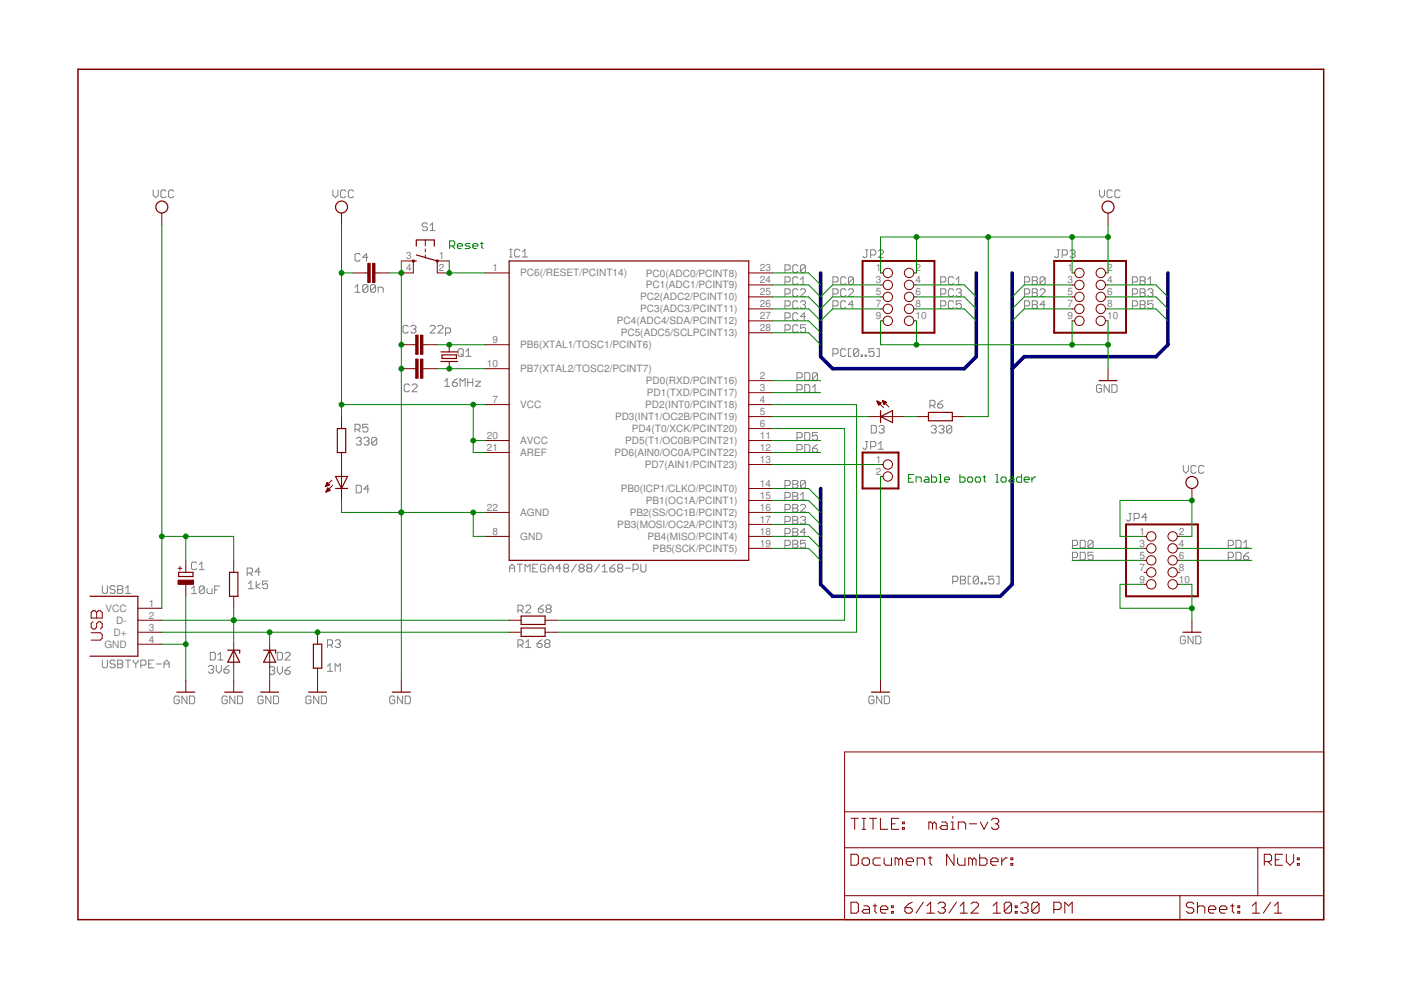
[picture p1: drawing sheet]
<svg xmlns="http://www.w3.org/2000/svg" width="297mm" height="210mm" viewBox="0 0 297 210" stroke-linecap="round" stroke-linejoin="round" font-family="sans-serif">
<g fill="none" stroke="#808080" stroke-width=".21">
<path d="M32.5 40.3v1.1l.5 .5 .6-.5v-1.1M35.2 40.6l-.3-.3h-.5l-.3 .3v1l.3 .3h.5l.3-.3M36.8 40.6l-.2-.3h-.6l-.2 .3v1l.2 .3h.6l.2-.3M70.6 40.3v1.1l.5 .5 .5-.5v-1.1M73.3 40.6l-.3-.3h-.5l-.3 .3v1l.3 .3h.5l.3-.3M74.9 40.6l-.2-.3h-.6l-.2 .3v1l.2 .3h.6l.2-.3M76.3 54l-.2-.3h-.6l-.2 .3v1.1l.2 .3h.6l.2-.3M78 54.6h-1.1l.8-.9v1.7M90.6 47.5l-.3-.2h-.5l-.3 .2v.3l.3 .3h.5l.3 .3v.2l-.3 .3h-.5l-.3-.3M91.2 48.9h1M91.2 47.8l.5-.5v1.6M108 54.5h.6"/>
<path d="M108 52.9h.6M108.3 52.9v1.6M110.2 53.1l-.3-.2h-.5l-.3 .2v1.1l.3 .3h.5l.3-.3M110.8 53.4l.5-.5v1.6M110.8 54.5h1M166.4 57.2h.9l.2-.2v-.6l-.2-.2h-.9v1.6M166.4 59.8h.9l.2-.3v-.5l-.2-.3h-.9v1.6M169.2 56.4l-.3-.2h-.5l-.3 .2v1.1l.3 .3h.5l.3-.3M169.2 59l-.3-.3h-.5l-.3 .3v1l.3 .3h.5l.3-.3M169.7 59.2l.6-.5v1.6M170.8 56.4l-.3-.2h-.5l-.3 .2v1.1M170.8 56.4v1.1l-.3 .3h-.5l-.3-.3"/>
<path d="M170.8 56.4l-1.1 1.1M176.6 59.8h.8l.3-.3v-.5l-.3-.3h-.8v1.6M179.3 59l-.3-.3h-.5l-.3 .3v1l.3 .3h.5l.3-.3M181 59l-.3-.3h-.6l-.2 .3v1M181 59v1l-.3 .3h-.6l-.2-.3M181 59l-1.1 1M183.5 53h.5M183.8 53v1.3l-.3 .3h-.3l-.3-.3M184.6 54.1h.8l.3-.3v-.5l-.3-.3h-.8v1.6M186.2 53.3l.3-.3h.5l.3 .3v.2l-1.1 1.1h1.1M199.5 59.8h.8l.2-.3v-.5l-.2-.3h-.8v1.6M202.2 59l-.3-.3h-.5l-.3 .3v1l.3 .3h.5l.3-.3"/>
<path d="M202.7 59.2l.6-.5v1.6M217.2 59.8h.8l.3-.3v-.5l-.3-.3h-.8v1.6M218.9 58.7h.8l.3 .3v.2l-.3 .3 .3 .3v.2l-.3 .3h-.8zM218.9 59.5h.8M221.6 59l-.3-.3h-.5l-.3 .3v1M221.6 59v1l-.3 .3h-.5l-.3-.3M221.6 59l-1.1 1M224.1 53h.6M224.4 53v1.3l-.3 .3h-.2l-.3-.3M225.2 54.1h.8l.3-.3v-.5l-.3-.3h-.8v1.6M226.9 53.3l.2-.3h.6l.2 .3v.2l-.2 .3M227.4 53.8h.3"/>
<path d="M227.7 53.8l.2 .3v.2l-.2 .3h-.6l-.2-.3M233.1 40.3v1.1l.5 .5 .6-.5v-1.1M235.8 40.6l-.2-.3h-.6l-.3 .3v1l.3 .3h.6l.2-.3M237.5 40.6l-.3-.3h-.6l-.2 .3v1l.2 .3h.6l.3-.3M240.1 59.8h.8l.3-.3v-.5l-.3-.3h-.8v1.6M241.7 58.7h.8l.3 .3v.2l-.3 .3 .3 .3v.2l-.3 .3h-.8zM241.7 59.5h.8M243.4 59.2l.5-.5v1.6M75.3 60.9l.5-.6v1.7M75.3 62h1M78 60.6v1.1l-.3 .3h-.5l-.3-.3M78 60.6l-.3-.3h-.5l-.3 .3v1.1"/>
<path d="M78 60.6l-1.1 1.1M79.6 60.6v1.1l-.2 .3h-.6l-.3-.3M79.6 60.6l-.2-.3h-.6l-.3 .3v1.1M79.6 60.6l-1.1 1.1M80.2 62v-1.1h.8l.3 .3v.8M86.6 69.3l-.3-.3h-.6l-.3 .3v1l.3 .3h.6l.3-.3M87.1 69.3l.3-.3h.5l.3 .3v.2l-.3 .3M87.6 69.8h.3M87.9 69.8l.3 .3v.2l-.3 .3h-.5l-.3-.3M91.2 69.3l.3-.3h.5l.3 .3v.2l-1.1 1.1h1.1M92.8 69.3l.3-.3h.5l.3 .3v.2l-1.1 1.1h1.1M94.5 70.6h.8l.2-.3v-.5l-.2-.3h-.8v1.7"/>
<path d="M97.4 73.9h.6l.2 .3v1.1l-.2 .3h-.6l-.3-.3v-1.1zM97.7 75l.5 .6M98.8 75.6h1.1M98.8 74.5l.5-.6v1.7M166.4 64.9h.9l.2-.3v-.5l-.2-.3h-.9v1.6M166.4 62.3h.9l.2-.2v-.6l-.2-.3h-.9v1.7M166.4 67.4h.9l.2-.3v-.5l-.2-.3h-.9v1.6M166.4 69.9h.9l.2-.2v-.6l-.2-.2h-.9v1.6M169.2 69.1l-.3-.2h-.5l-.3 .2v1.1l.3 .3h.5l.3-.3M169.2 64.1l-.3-.3h-.5l-.3 .3v1l.3 .3h.5l.3-.3M169.2 61.5l-.3-.3h-.5l-.3 .3v1.1l.3 .3h.5l.3-.3M169.2 66.6l-.3-.3h-.5l-.3 .3v1.1l.3 .2h.5l.3-.2"/>
<path d="M169.7 61.5l.3-.3h.5l.3 .3v.3l-1.1 1.1h1.1M169.7 64.1l.3-.3h.5l.3 .3v.2l-.3 .3M169.7 60.3h1.1M170.3 64.6h.2M170.5 64.6l.3 .3v.2l-.3 .3h-.5l-.3-.3M170.6 79h.8l.3 .3v1.1l-.3 .2h-.8zM170.8 68.9h-1.1v.8l.6-.3h.2l.3 .3v.5l-.3 .3h-.5l-.3-.3M170.8 67.1h-1.1l.8-.8v1.6M173.3 79.3l-.2-.3h-.6l-.2 .3v1.1M173.3 79.3v1.1l-.2 .2h-.6l-.2-.2M173.3 79.3l-1 1.1M176.6 75h.8l.3-.3v-.5l-.3-.3h-.8v1.7"/>
<path d="M176.6 62.3h.8l.3-.2v-.6l-.3-.3h-.8v1.7M176.6 64.9h.8l.3-.3v-.5l-.3-.3h-.8v1.6M179.3 74.2l-.3-.3h-.5l-.3 .3v1.1l.3 .3h.5l.3-.3M179.3 61.5l-.3-.3h-.5l-.3 .3v1.1l.3 .3h.5l.3-.3M179.3 64.1l-.3-.3h-.5l-.3 .3v1l.3 .3h.5l.3-.3M179.9 61.5l.2-.3h.6l.3 .3v.3l-1.1 1.1h1.1M180.4 73.9h-.5v1.7h.5M181 64.6h-1.1l.8-.8v1.6M182.1 74.2l-.3-.3h-.6l-.2 .3v1.1M182.1 74.2v1.1l-.3 .3h-.6l-.2-.3M182.1 74.2l-1.1 1.1M182.6 75.3h.3v.3h-.3z"/>
<path d="M183.4 75.3h.3v.3h-.3zM185.3 73.9h-1.1v.8l.6-.2h.3l.2 .2v.6l-.2 .3h-.6l-.3-.3M185.9 73.9h.5v1.7h-.5M199.5 62.3h.8l.2-.2v-.6l-.2-.3h-.8v1.7M199.5 64.9h.8l.2-.3v-.5l-.2-.3h-.8v1.6M202.2 61.5l-.3-.3h-.5l-.3 .3v1.1l.3 .3h.5l.3-.3M202.2 64.1l-.3-.3h-.5l-.3 .3v1l.3 .3h.5l.3-.3M202.7 60.3h1.1M202.7 61.5l.3-.3h.5l.3 .3v.3l-.3 .3M203.3 62.1h.2M203.5 62.1l.3 .2v.3l-.3 .3h-.5l-.3-.3M203.8 63.8h-1.1v.8l.6-.3h.2l.3 .3v.5l-.3 .3h-.5l-.3-.3"/>
<path d="M217.2 62.3h.8l.3-.2v-.6l-.3-.3h-.8v1.7M217.2 64.9h.8l.3-.3v-.5l-.3-.3h-.8v1.6M218.9 61.2h.8l.3 .3v.3l-.3 .3 .3 .2v.3l-.3 .3h-.8zM218.9 63.8h.8l.3 .3v.2l-.3 .3 .3 .3v.2l-.3 .3h-.8zM218.9 64.6h.8M218.9 62.1h.8M220.5 61.5l.3-.3h.5l.3 .3v.3l-1.1 1.1h1.1M221.6 64.6h-1.1l.8-.8v1.6M240.1 62.3h.8l.3-.2v-.6l-.3-.3h-.8v1.7M240.1 64.9h.8l.3-.3v-.5l-.3-.3h-.8v1.6M241.7 61.2h.8l.3 .3v.3l-.3 .3 .3 .2v.3l-.3 .3h-.8zM241.7 63.8h.8l.3 .3v.2l-.3 .3 .3 .3v.2l-.3 .3h-.8z"/>
<path d="M241.7 64.6h.8M241.7 62.1h.8M243.4 60.3h1.1M243.4 61.5l.2-.3h.6l.3 .3v.3l-.3 .3M243.9 62.1h.3M244.2 62.1l.3 .2v.3l-.3 .3h-.6l-.2-.3M244.5 63.8h-1.1v.8l.5-.3h.3l.3 .3v.5l-.3 .3h-.6l-.2-.3M75.3 91h.8l.2-.2v-.6l-.2-.2h-.8v1.6M75.5 93l.3-.3h.5l.3 .3v.3l-.3 .2M75.8 91l.5 .6M76.1 93.5h.2M76.3 93.5l.3 .3v.3l-.3 .3h-.5l-.3-.3"/>
<path d="M77.2 93l.2-.3h.6l.3 .3v.3l-.3 .2M77.7 93.5h.3M78 93.5l.3 .3v.3l-.3 .3h-.6l-.2-.3M78 90h-1.1v.8l.5-.3h.3l.3 .3v.5l-.3 .3h-.5l-.3-.3M79.9 93l-.3-.3h-.5l-.3 .3v1.1M79.9 93v1.1l-.3 .3h-.5l-.3-.3M79.9 93l-1.1 1.1M86.8 81.7l-.3-.3h-.5l-.3 .3v1.1l.3 .3h.5l.3-.3M87.4 81.7l.2-.3h.6l.2 .3v.3l-1 1.1h1M94.3 80.8l.5-.5v1.6M94.3 81.9h1M95.9 81.1h.8l.3 .3v.2l-.3 .3h-.5l-.3-.3z"/>
<path d="M97 80.3l-.6 .3-.5 .5M97.5 81.9v-1.6l.6 .5 .5-.5v1.6M99.2 81.1h1M99.2 80.3v1.6M100.2 80.3v1.6M100.8 80.8h1.1l-1.1 1.1h1.1M169 82.6h.8l.3-.2v-.6l-.3-.2h-.8v1.6M169 92.8h.8l.3-.3v-.5l-.3-.3h-.8v1.6M169 95.3h.8l.3-.2v-.6l-.3-.2h-.8v1.6M169 80.1h.8l.3-.3v-.5l-.3-.3h-.8v1.6M170.6 81.6h.8l.3 .2v1.1l-.3 .3h-.8zM170.6 94.3h.8l.3 .2v1.1l-.3 .3h-.8z"/>
<path d="M170.6 91.7h.8l.3 .3v1.1l-.3 .2h-.8zM172.3 83.2h1M172.3 95.1h.8l.2 .2v.3l-.2 .3h-.6l-.2-.3zM172.3 82.1l.5-.5v1.6M173.3 91.7h-1v.8l.5-.3h.3l.2 .3v.6l-.2 .2h-.6l-.2-.2M173.3 94.3l-1 .8M183.5 93.6h.5M183.8 93.6v1.4l-.3 .2h-.3l-.3-.2M184.6 94.7h.8l.3-.3v-.5l-.3-.3h-.8v1.6M184.7 90.2h.8l.3 .3v1l-.3 .3h-.8zM186.2 95.2h1.1M186.2 94.1l.6-.5v1.6"/>
<path d="M186.4 90.5l.2-.3h.6l.3 .3v.2l-.3 .3M186.9 91h.3M187.2 91l.3 .3v.2l-.3 .3h-.6l-.2-.3M197.2 86h.8l.2-.3v-.5l-.2-.3h-.8v1.6M197.4 90.5l.3-.3h.5l.3 .3v.2l-.3 .3M197.7 86l.5 .5M198 91h.2M198.2 91l.3 .3v.2l-.3 .3h-.5l-.3-.3M198.8 85.7h.8l.3 .3v.2l-.3 .3h-.5l-.3-.3zM199.1 90.5l.2-.3h.6l.3 .3v.2l-.3 .3M199.6 91h.3M199.9 91l.3 .3v.2l-.3 .3h-.6l-.2-.3"/>
<path d="M199.9 84.9l-1.1 .8M201.8 90.5l-.3-.3h-.5l-.3 .3v1M201.8 90.5v1l-.3 .3h-.5l-.3-.3M201.8 90.5l-1.1 1M233.6 81.8l-.3-.2h-.6l-.2 .2v1.1l.2 .3h.6l.3-.3v-.5h-.6M235.2 81.6v1.6l-1.1-1.6v1.6M235.7 81.6h.9l.2 .2v1.1l-.2 .3h-.9zM250.9 98.7v1.1l.5 .5 .6-.5v-1.1M253.6 99l-.3-.3h-.5l-.3 .3v1.1l.3 .2h.5l.3-.2M255.2 99l-.2-.3h-.6l-.3 .3v1.1l.3 .2h.6l.2-.2M41.7 119.4l-.3-.2h-.5l-.3 .2v1.1l.3 .3h.5l.3-.3M42.2 119.7l.6-.5v1.6"/>
<path d="M75.5 102.9h.8l.3 .2v1.1l-.3 .3h-.8zM78.3 103.7h-1.1l.8-.8v1.6M109.7 119.6h1M110.2 119.6v1.7M114 119.6h-1.1v1.7h1.1M115.7 119.9l-.3-.3h-.5l-.3 .3v1.1l.3 .3h.5l.3-.3v-.5h-.6M122.2 119.6l-1.1 1.7M127.1 119.6l-1.1 1.7M130.4 119.6l-1.1 .9M135.9 119.6v1.4l.2 .3h.6l.2-.3v-1.4M166.4 108h.9l.2-.2v-.6l-.2-.2h-.9v1.6M166.4 103h.9l.2-.3v-.6l-.2-.2h-.9v1.6"/>
<path d="M166.4 105.5h.9l.2-.3v-.5l-.2-.3h-.9v1.6M166.4 110.6h.9l.2-.3v-.6l-.2-.2h-.9v1.6M166.4 113.1h.9l.2-.3v-.5l-.2-.3h-.9v1.6M166.4 115.7h.9l.2-.3v-.6l-.2-.2h-.9v1.6M168.1 101.9h.8l.3 .2v.3l-.3 .3 .3 .3v.2l-.3 .3h-.8zM168.1 104.4h.8l.3 .3v.2l-.3 .3 .3 .3v.3l-.3 .2h-.8zM168.1 107h.8l.3 .2v.3l-.3 .3 .3 .2v.3l-.3 .3h-.8zM168.1 109.5h.8l.3 .2v.3l-.3 .3 .3 .3v.2l-.3 .3h-.8zM168.1 112h.8l.3 .3v.3l-.3 .2 .3 .3v.3l-.3 .2h-.8zM168.1 114.6h.8l.3 .2v.3l-.3 .3 .3 .3v.2l-.3 .3h-.8zM168.1 102.7h.8M168.1 105.2h.8"/>
<path d="M168.1 107.8h.8M168.1 110.3h.8M168.1 112.8h.8M168.1 115.4h.8M169.7 107.2l.3-.2h.5l.3 .2v.3l-1.1 1.1h1.1M169.7 109.7l.3-.2h.5l.3 .2v.3l-.3 .3M169.7 104.9l.6-.5v1.6M169.7 106h1.1M170.3 110.3h.2M170.5 110.3l.3 .3v.2l-.3 .3h-.5l-.3-.3M170.8 102.1l-.3-.2h-.5l-.3 .2v1.1M170.8 114.6h-1.1v.8l.6-.3h.2l.3 .3v.5l-.3 .3h-.5l-.3-.3"/>
<path d="M170.8 102.1v1.1l-.3 .3h-.5l-.3-.3M170.8 112.8h-1.1l.8-.8v1.6M170.8 102.1l-1.1 1.1M227.4 115.7h.8l.3-.3v-.6l-.3-.2h-.8v1.6M227.4 118.2h.8l.3-.3v-.5l-.3-.3h-.8v1.6M229 114.6h.8l.3 .2v1.1l-.3 .3h-.8zM229 117.1h.8l.3 .3v1.1l-.3 .2h-.8zM231.8 117.1h-1.1v.8l.5-.3h.3l.3 .3v.6l-.3 .2h-.6l-.2-.2M231.8 114.8l-.3-.2h-.6l-.2 .2v1.1M231.8 114.8v1.1l-.3 .3h-.6l-.2-.3M231.8 114.8l-1.1 1.1M239.4 108.9h.5"/>
<path d="M239.6 108.9v1.3l-.2 .3h-.3l-.3-.3M240.5 109.9h.8l.2-.2v-.6l-.2-.2h-.8v1.6M243.2 109.7h-1.1l.8-.8v1.6M260.4 115.7h.8l.3-.3v-.6l-.3-.2h-.8v1.6M260.4 118.2h.8l.3-.3v-.5l-.3-.3h-.8v1.6M262 114.6h.8l.3 .2v1.1l-.3 .3h-.8zM262 117.1h.8l.3 .3v1.1l-.3 .2h-.8zM263.7 116.2h1.1M263.7 115.1l.5-.5v1.6M263.7 117.9h.8l.3 .3v.3l-.3 .2h-.6l-.2-.2zM264.8 117.1l-1.1 .8M21.7 124.2v1.3l.2 .3h.6l.3-.3v-1.3"/>
<path d="M21.7 140v1.3l.2 .3h.6l.3-.3v-1.3M24.4 124.5l-.3-.3h-.5l-.3 .3v.2l.3 .3h.5l.3 .3v.2l-.3 .3h-.5l-.3-.3M25 124.2h.8l.2 .3v.2l-.2 .3 .2 .3v.2l-.2 .3h-.8zM25 140h.8l.2 .2v.3l-.2 .3 .2 .2v.3l-.2 .3h-.8zM25 125h.8M26.6 125.8h1.1M26.6 140h1.1M26.6 124.7l.5-.5v1.6M27.1 140v1.6M28.2 140v.2l.6 .6M29.3 140v.2l-.5 .6M32.6 140h-1.1v1.6h1.1"/>
<path d="M40.6 124.8l.5-.6v1.7M40.6 125.9h1.1M42.2 120.8h1.1M43.3 124.5v1.1l-.2 .3h-.6l-.3-.3M43.3 124.5l-.2-.3h-.6l-.3 .3v1.1M43.3 124.5l-1.1 1.1M43.9 124.8v.8l.3 .3h.8v-1.1M44.6 138.3h.8l.3 .3v1.1l-.3 .2h-.8zM45.5 125.1h.6M46.2 139.9h1.1M46.2 138.9l.6-.6v1.6M46.6 124.2h-1.1v1.7"/>
<path d="M52.4 121.5h.8l.3-.3v-.5l-.3-.3h-.8v1.6M52.7 123.7l.5-.5v1.6M52.7 124.8h1.1M53 121.5l.5 .5M54.3 123.2v1.6M55.1 123.7l-.8 .6 .8 .5M55.1 121.2h-1l.8-.8v1.6M56.7 123.2h-1v.8l.5-.3h.3l.2 .3v.5l-.2 .3h-.6l-.2-.3M58.8 138.3h.8l.3 .3v1.1l-.3 .2h-.8zM60.4 138.6l.3-.3h.5l.3 .3v.3l-1.1 1h1.1M69.4 136.8h.9l.2-.3v-.6l-.2-.2h-.9v1.6M70 136.8l.5 .5"/>
<path d="M71.1 135.9l.2-.2h.6l.3 .2v.3l-.3 .3M71.6 136.5h.3M71.9 136.5l.3 .3v.2l-.3 .3h-.6l-.2-.3M108 121.3v-1.1l.6-.6 .5 .6v1.1M108 120.5h1.1M109.8 136.8h.8l.3-.3v-.6l-.3-.2h-.8v1.6M109.8 129.4h.8l.3-.3v-.5l-.3-.3h-.8v1.6M110.3 136.8l.6 .5M110.3 129.4l.6 .5M111.3 121.3v-1.7l.5 .6 .6-.6v1.7M111.4 137.3h1.1M111.4 128.6l.3-.3h.6l.2 .3v.2l-1.1 1.1h1.1"/>
<path d="M111.4 136.2l.6-.5v1.6M112.9 120.5h.6M113.9 136.5h.8l.3 .2v.3l-.3 .3h-.5l-.3-.3zM114.1 129.1h.8l.3 .3v.2l-.3 .3h-.5l-.3-.3zM115 135.6l-.6 .3-.5 .6M115.2 128.3l-.5 .2-.6 .6M115.8 136.5l-.3 .2v.3l.3 .3h.5l.3-.3v-.3l-.3-.2M115.8 136.5h.5M115.8 136.5l-.3-.3v-.3l.3-.3h.5l.3 .3v.3l-.3 .3M116 129.1l-.2 .3v.2l.2 .3h.6l.2-.3v-.2l-.2-.3M116 129.1h.6M116 129.1l-.2-.3v-.3l.2-.2h.6l.2 .2v.3l-.2 .3"/>
<path d="M116.2 120.5h1.1M116.2 121.3v-1.1l.6-.6 .5 .6v1.1M118.9 120.5h-1l.8-.9v1.7M119.8 120.5h.5M119.8 120.5l-.3-.3v-.3l.3-.3h.5l.3 .3v.3l-.3 .3M119.8 120.5l-.3 .2v.3l.3 .3h.5l.3-.3v-.3l-.3-.2M123 120.5l-.2 .2v.3l.2 .3h.6l.2-.3v-.3l-.2-.2M123 120.5h.6M123 120.5l-.2-.3v-.3l.2-.3h.6l.2 .3v.3l-.2 .3M124.7 120.5l-.3-.3v-.3l.3-.3h.5l.3 .3v.3l-.3 .3M124.7 120.5l-.3 .2v.3l.3 .3h.5l.3-.3v-.3l-.3-.2M124.7 120.5h.5"/>
<path d="M127.7 121.3h1.1M127.7 120.2l.5-.6v1.7M129.3 120.5h.8l.3 .2v.3l-.3 .3h-.5l-.3-.3zM131.2 120.5h.6M131.2 120.5l-.2-.3v-.3l.2-.3h.6l.2 .3v.3l-.2 .3M131.2 120.5l-.2 .2v.3l.2 .3h.6l.2-.3v-.3l-.2-.2M132.6 120.5h1.1M134.2 120.7h.8l.3-.2v-.6l-.3-.3h-.8v1.7M202 123.3h.8l.3-.3v-.6l-.3-.2h-.8v1.6M203.6 122.2h.8l.3 .2v.3l-.3 .3 .3 .3v.2l-.3 .3h-.8zM203.6 123h.8M205.8 122.2h-.5v1.6h.5"/>
<path d="M207.5 122.4l-.3-.2h-.6l-.2 .2v1.1M207.5 122.4v1.1l-.3 .3h-.6l-.2-.3M207.5 122.4l-1.1 1.1M208 123.5h.3v.3h-.3zM208.8 123.5h.3v.3h-.3zM210.7 122.2h-1.1v.8l.6-.3h.2l.3 .3v.5l-.3 .3h-.5l-.3-.3M211.3 122.2h.5v1.6h-.5M251.3 135.1l-.2-.2h-.6l-.2 .2v1.1l.2 .3h.6l.2-.3v-.5h-.5M253 134.9v1.6l-1.1-1.6v1.6M253.5 134.9h.8l.3 .2v1.1l-.3 .3h-.8zM24.4 140.2l-.3-.2h-.5l-.3 .2v.3l.3 .3h.5l.3 .2v.3l-.3 .3h-.5l-.3-.3M25 140.8h.8"/>
<path d="M28.8 140.8v.8M29.9 141h.8l.2-.2v-.6l-.2-.2h-.8v1.6M31.5 140.8h.5M33.1 140.8h1.1M34.8 140.8h1.1M34.8 141.6v-1.1l.5-.5 .6 .5v1.1M38 147.8l-.3-.2h-.5l-.3 .2v1.1l.3 .3h.5l.3-.3v-.5h-.5M39.6 147.6v1.6l-1-1.6v1.6M40.2 147.6h.8l.3 .2v1.1l-.3 .3h-.8zM44.2 141.4l.3-.3h.5l.3 .3v.2l-.3 .3M44.7 141.9h.3M45 141.9l.3 .3v.3l-.3 .2h-.5l-.3-.2"/>
<path d="M45.8 141.1v1.1l.6 .5 .5-.5v-1.1M47.5 141.9h.8l.3 .3v.3l-.3 .2h-.5l-.3-.2zM48.2 147.8l-.3-.2h-.6l-.2 .2v1.1l.2 .3h.6l.3-.3v-.5h-.6M48.6 141.1l-1.1 .8M49.8 147.6v1.6l-1.1-1.6v1.6M50.4 147.6h.8l.2 .2v1.1l-.2 .3h-.8zM55.8 147.8l-.3-.2h-.5l-.3 .2v1.1l.3 .3h.5l.3-.3v-.5h-.6M57.1 141.6l.3-.2h.6l.2 .2v.3l-.2 .3M57.4 147.6v1.6l-1.1-1.6v1.6M57.7 142.2h.3M58 147.6h.8l.3 .2v1.1l-.3 .3h-.8zM58 142.2l.2 .2v.3l-.2 .3h-.6l-.3-.3"/>
<path d="M58.8 141.4v1l.5 .6 .6-.6v-1M60.4 142.2h.8l.3 .2v.3l-.3 .3h-.5l-.3-.3zM61.5 141.4l-1.1 .8M65.9 147.8l-.2-.2h-.6l-.2 .2v1.1l.2 .3h.6l.2-.3v-.5h-.5M67.6 147.6v1.6l-1.1-1.6v1.6M68.1 147.6h.8l.3 .2v1.1l-.3 .3h-.8zM69.4 141.3l.6-.6v1.6M69.4 142.3h1.1M71.1 142.3v-1.6l.5 .6 .6-.6v1.6M83.7 147.8l-.3-.2h-.5l-.3 .2v1.1l.3 .3h.5l.3-.3v-.5h-.5M85.4 147.6v1.6l-1.1-1.6v1.6M85.9 147.6h.8l.3 .2v1.1l-.3 .3h-.8z"/>
<path d="M185.3 147.8l-.3-.2h-.5l-.3 .2v1.1l.3 .3h.5l.3-.3v-.5h-.5M186.9 147.6v1.6l-1-1.6v1.6M187.5 147.6h.8l.3 .2v1.1l-.3 .3h-.8z"/>
</g>
<g fill="none" stroke="#800000" stroke-width=".42">
<path d="M182.9 55.3h15.2v15.2h-15.2zM223.5 55.3h15.2v15.2h-15.2zM182.9 95.9h7.6v7.7h-7.6zM238.7 111.2h15.3v15.2h-15.3z"/>
<circle cx="87.6" cy="55.3" r=".13"/>
<circle cx="92.7" cy="55.3" r=".13"/>
</g>
<g fill="none" stroke="#800000" stroke-width=".21">
<path d="M34.3 45.2v2.5M72.4 45.2v2.5M75 57.9h3M79.5 57.9h3M85.1 55.3h2.5v2.6h-2.5M90.2 50.9v1.3M90.2 52.8v.6M90.2 54.1v.6M95.2 55.3h-2.5v2.6h2.5M102.9 57.9h5M158.7 57.9h5.1M186.7 57.9h.5"/>
<path d="M193.7 57.9h.6M227.3 57.9h.6M234.4 57.9h.5M234.9 45.2v2.5M85.1 78.2h3M85.1 73.1h3M89.7 78.2h3M89.7 73.1h3M95.2 73.1v1.5M95.2 76.6v1.6M102.9 78.2h5M102.9 73.1h5"/>
<path d="M158.7 60.4h5.1M158.7 62.9h5.1M158.7 65.5h5.1M158.7 68h5.1M158.7 70.5h5.1M186.7 60.4h.5M186.7 62.9h.5M186.7 65.5h.5M186.7 68h.5M193.7 60.4h.6M193.7 62.9h.6M193.7 65.5h.6"/>
<path d="M193.7 68h.6M227.3 60.4h.6M227.3 62.9h.6M227.3 65.5h.6M227.3 68h.6M234.4 60.4h.5M234.4 62.9h.5M234.4 65.5h.5M234.4 68h.5M234.9 78.2v2.5M72.4 88.3v2.6M72.4 95.9v10.2"/>
<path d="M102.9 85.8h5M102.9 95.9h5M102.9 93.4h5M158.7 88.3h5.1M158.7 85.8h5.1M158.7 95.9h5.1M158.7 93.4h5.1M158.7 98.5h5.1M158.7 90.9h5.1M158.7 83.2h5.1M158.7 80.7h5.1M184.1 88.3h7.7"/>
<path d="M185.9 85l1.4 1.4M185.9 85l.9 .4-.5 .5zM185.9 85.1h.2M186 85.2h.4M186.1 85.3h.6M186.1 85.5h.7M186.2 85.6h.4M186.2 85.7h.3M186.3 85.8h.1M186.7 98.5h.5M187.1 84.9l1.4 1.4M187.1 84.9l.9 .4-.5 .5z"/>
<path d="M187.1 85h.2M187.2 85.1h.3M187.2 85.2h.6M187.3 85.3h.6M187.3 85.5h.5M187.3 85.6h.3M187.4 85.7h.1M194.3 88.3h2.5M201.9 88.3h2.5M39.4 118.8v2.5M49.6 118.8v2.5M69 103.1h.2"/>
<path d="M69.1 103h.4M69.1 102.8h.7M69.1 104.3h.1M69.2 102.7h.6M69.2 104.2h.3M69.2 104.1h.6M69.2 102.6h.5M69.3 102.5h.2M69.3 103.9h.7M69.3 102.4h.1M69.3 103.8h.5M69.4 102.3l.5 .5-.9 .4z"/>
<path d="M69.4 103.7h.3M69.4 103.6h.2M69.5 103.4l.5 .5-.9 .4zM70.4 101.8l-1.4 1.4M70.5 102.9l-1.4 1.4M102.9 113.7h5M102.9 108.6h5M158.7 103.6h5.1M158.7 116.3h5.1M158.7 113.7h5.1M158.7 108.6h5.1M158.7 111.2h5.1"/>
<path d="M158.7 106.1h5.1M186.7 101h.5M242.5 116.3h.6M242.5 113.7h.6M242.5 118.8h.6M249.6 116.3h.6M249.6 113.7h.6M249.6 118.8h.6M252.7 103.6v2.5M19.3 134.2h2l.4 .3v.8l-.4 .4h-2M19.3 129.9l.4-.4h.4l.4 .4 .4-.4h.4l.4 .4v1.1h-2.4zM19.7 131.8l-.4 .4v.8l.4 .4h.4l.4-.4v-.8l.4-.4h.4l.4 .4v.8l-.4 .4"/>
<path d="M20.5 129.9v1.1M29.2 134h5.1M29.2 131.5h5.1M29.2 136.6h5.1M29.2 129h5.1M37.8 120.5h.8M38.2 120.1v.8M39.4 123.9v2.5M49.6 126.4v2.6M49.6 136.6v5.1M57.2 136.6v5.1M67.3 134v2.6"/>
<path d="M107.9 134h2.6M107.9 131.5h2.6M115.6 134h2.5M115.6 131.5h2.5M242.5 121.3h.6M242.5 123.9h.6M249.6 121.3h.6M249.6 123.9h.6M252.7 131.5v2.5M39.4 144.2v2.5M49.6 144.2v2.5M57.2 144.2v2.5"/>
<path d="M67.3 141.7v5M85.1 144.2v2.5M179.1 159.4h101.5v35.6h-101.5zM186.7 144.2v2.5M179.1 179.7h101.5M179.1 172.1h101.5M180.4 173.5h1.6M181.2 173.5v2.3M182.8 173.5h.8M182.8 175.8h.8M183.2 173.5v2.3M184.3 173.5h1.6"/>
<path d="M185.1 173.5v2.3M186.7 173.5v2.3h1.5M189 174.7h.8M190.6 173.5h-1.6v2.3h1.6M191.3 175.5h.4v.3h-.4zM191.3 174.3h.4v.4h-.4zM197.7 174.7l-.4-.4h-.4v1.5M197.7 174.7v1.1M197.7 174.7l.4-.4 .4 .4v1.1M199.7 174.3h.7l.4 .4v1.1h-1.1l-.4-.3 .4-.4h1.1M201.6 175.8h.8M201.6 174.3h.4v1.5"/>
<path d="M202 173.1v.4M203.2 175.8v-1.5h1.1l.4 .4v1.1M205.5 174.7h1.6M207.9 174.3l.7 1.5 .8-1.5M210.2 173.9l.4-.4h.8l.4 .4v.4l-.4 .4M211 174.7h.4M211.4 174.7l.4 .4v.4l-.4 .3h-.8l-.4-.3M266.7 179.7v10.2M179.1 189.9h101.5M180.4 181.1h1.2l.4 .4v1.6l-.4 .4h-1.2zM180.4 191.3h1.2l.4 .4v1.5l-.4 .4h-1.2zM182.8 182.3l.4-.4h.7l.4 .4v.8l-.4 .4h-.7l-.4-.4z"/>
<path d="M183.2 192.1h.7l.4 .3v1.2h-1.1l-.4-.4 .4-.4h1.1M185.1 192.1h.8M185.5 191.7v1.5l.4 .4M186.7 192.8h1.5v-.4l-.4-.3h-.8l-.3 .3v.8l.3 .4h.8M186.7 181.9h-1.2l-.4 .4v.8l.4 .4h1.2M187.5 181.9v1.2l.3 .4h1.2v-1.6M189 193.2h.4v.4h-.4zM189 192.1h.4v.3h-.4zM190.6 182.3l-.4-.4h-.4v1.6M190.6 182.3l.4-.4 .3 .4v1.2M190.6 182.3v1.2M191.9 192.4h1.1l.4 .4v.4l-.4 .4h-.7l-.4-.4z"/>
<path d="M192.1 182.7h1.6v-.4l-.4-.4h-.8l-.4 .4v.8l.4 .4h.8M193.4 191.3l-.8 .4-.7 .7M194.5 183.5v-1.6h1.1l.4 .4v1.2M195.7 191.3l-1.5 2.3M196.5 193.6h1.6M196.5 192.1l.8-.8v2.3M196.8 181.9h.8M197.2 181.5v1.6l.4 .4M198.9 191.7l.4-.4h.7l.4 .4v.4l-.4 .3M199.7 192.4h.3M200 192.4l.4 .4v.4l-.4 .4h-.7l-.4-.4M202.3 181.1v2.4l-1.6-2.4v2.4"/>
<path d="M202.8 191.3l-1.6 2.3M203 181.9v1.2l.4 .4h1.2v-1.6M203.6 193.6h1.5M203.6 192.1l.7-.8v2.3M205.9 191.7l.4-.4h.8l.4 .4v.4l-1.6 1.5h1.6M206.2 182.3l-.4-.4h-.4v1.6M206.2 182.3v1.2M206.2 182.3l.3-.4 .4 .4v1.2M207.7 181.1v2.4h1.2l.4-.4v-.8l-.4-.4h-1.2M210.1 182.7h1.5v-.4l-.4-.4h-.8l-.3 .4v.8l.3 .4h.8M210.6 193.6h1.5M210.6 192.1l.7-.8v2.3"/>
<path d="M212.4 181.9v1.6M213.6 181.9h-.4l-.8 .8M214.3 183.1h.4v.4h-.4zM214.3 181.9h.4v.4h-.4zM214.5 191.7v1.5l-.4 .4h-.8l-.4-.4M214.5 191.7l-.4-.4h-.8l-.4 .4v1.5M214.5 191.7l-1.6 1.5M215.2 193.2h.4v.4h-.4zM215.2 192.1h.4v.3h-.4zM216.4 191.7l.4-.4h.8l.4 .4v.4l-.4 .3M217.2 192.4h.4M217.6 192.4l.4 .4v.4l-.4 .4h-.8l-.4-.4"/>
<path d="M220.3 191.7v1.5l-.4 .4h-.8l-.3-.4M220.3 191.7l-.4-.4h-.8l-.3 .4v1.5M220.3 191.7l-1.5 1.5M223.4 192.8h1.2l.4-.4v-.7l-.4-.4h-1.2v2.3M225.8 193.6v-2.3l.7 .8 .8-.8v2.3M250.2 189.9v5.1M253.1 191.7l-.4-.4h-.8l-.4 .4v.4l.4 .3h.8l.4 .4v.4l-.4 .4h-.8l-.4-.4M253.9 192.4l.4-.3h.8l.3 .3v1.2M253.9 191.3v2.3M256.2 192.8h1.6v-.4l-.4-.3h-.8l-.4 .3v.8l.4 .4h.8M258.6 192.8h1.5v-.4l-.4-.3h-.7l-.4 .3v.8l.4 .4h.7M260.9 192.1h.8"/>
<path d="M261.3 191.7v1.5l.4 .4M262.4 193.2h.4v.4h-.4zM262.4 192.1h.4v.3h-.4zM265.5 193.6h1.6M265.5 192.1l.8-.8v2.3M268.1 182.7h1.1l.4-.4v-.8l-.4-.4h-1.1v2.4M268.8 182.7l.8 .8M269.4 191.3l-1.6 2.3M270.2 193.6h1.5M270.2 192.1l.8-.8v2.3M270.4 182.3h.8M271.9 181.1h-1.5v2.4h1.5"/>
<path d="M272.7 181.1v1.6l.8 .8 .8-.8v-1.6M275.1 183.1h.4v.4h-.4zM275.1 181.9h.4v.4h-.4z"/>
<circle cx="188.2" cy="57.9" r=".99"/>
<circle cx="192.7" cy="57.9" r=".99"/>
<circle cx="228.9" cy="57.9" r=".99"/>
<circle cx="233.4" cy="57.9" r=".99"/>
<circle cx="188.2" cy="60.4" r=".99"/>
<circle cx="188.2" cy="62.9" r=".99"/>
<circle cx="188.2" cy="68" r=".99"/>
<circle cx="188.2" cy="65.5" r=".99"/>
<circle cx="192.7" cy="65.5" r=".99"/>
<circle cx="192.7" cy="60.4" r=".99"/>
<circle cx="192.7" cy="62.9" r=".99"/>
<circle cx="192.7" cy="68" r=".99"/>
<circle cx="228.9" cy="60.4" r=".99"/>
<circle cx="228.9" cy="62.9" r=".99"/>
<circle cx="228.9" cy="68" r=".99"/>
<circle cx="228.9" cy="65.5" r=".99"/>
<circle cx="233.4" cy="60.4" r=".99"/>
<circle cx="233.4" cy="65.5" r=".99"/>
<circle cx="233.4" cy="68" r=".99"/>
<circle cx="233.4" cy="62.9" r=".99"/>
<circle cx="188.2" cy="98.5" r=".99"/>
<circle cx="188.2" cy="101" r=".99"/>
<circle cx="244.1" cy="113.7" r=".99"/>
<circle cx="244.1" cy="116.3" r=".99"/>
<circle cx="244.1" cy="118.8" r=".99"/>
<circle cx="248.6" cy="113.7" r=".99"/>
<circle cx="248.6" cy="118.8" r=".99"/>
<circle cx="248.6" cy="116.3" r=".99"/>
<circle cx="244.1" cy="121.3" r=".99"/>
<circle cx="244.1" cy="123.9" r=".99"/>
<circle cx="248.6" cy="121.3" r=".99"/>
<circle cx="248.6" cy="123.9" r=".99"/>
</g>
<g fill="none" stroke="#800000" stroke-width=".25">
<path d="M87.6 55.3h.7M88.3 52.2v-1.3h3.8v1.3M88.3 54.1l4.4 1.2M107.9 55.3h50.8v63.5h-50.8zM93.5 74.6h3.5M93.5 76.6h3.5M93.7 75.2h3.1v.8h-3.1zM71.5 90.9h1.8v5h-1.8zM186.7 88.3l2.5-1.2v2.5zM186.7 87.1v2.5M196.8 87.4h5.1v1.8h-5.1zM233 80.7h3.8"/>
<path d="M71.1 101h2.6l-1.3 2.6zM71.1 103.6h2.6M19.1 126.4h10.1v12.7h-10.1M37.9 121.3h3v.9h-3zM48.3 137.9h2.5v.6M48.7 121.3h1.7v5.1h-1.7zM49.6 137.9l1.2 2.5h-2.5zM55.9 137.9h2.5v.6M57.2 137.9l1.2 2.5h-2.5zM66.4 136.6h1.8v5.1h-1.8zM110.5 133.2h5.1v1.7h-5.1zM110.5 130.6h5.1v1.8h-5.1z"/>
<path d="M250.8 134h3.8M37.5 146.7h3.8M47.6 146.7h3.9M55.3 146.7h3.8M65.4 146.7h3.8M83.2 146.7h3.8M184.8 146.7h3.8"/>
<circle cx="34.3" cy="43.9" r="1.27"/>
<circle cx="72.4" cy="43.9" r="1.27"/>
<circle cx="234.9" cy="43.9" r="1.27"/>
<circle cx="252.7" cy="102.3" r="1.27"/>
</g>
<g fill="#800000" stroke="#800000" stroke-width=".21">
<path d="M37.7 123h3.3v.9h-3.3z"/>
<path d="M89.2 76.1h.5v4.1h-.5z"/>
<path d="M88.1 76.1h.5v4.1h-.5z"/>
<path d="M89.2 71.1h.5v4h-.5z"/>
<path d="M88.1 71.1h.5v4h-.5z"/>
<path d="M79 55.8h.5v4.1h-.5z"/>
<path d="M78 55.8h.5v4.1h-.5z"/>
</g>
<path d="M16.5 14.7h264.1v180.3h-264.1z" fill="none" stroke="#800000" stroke-width=".32"/>
<path d="M174 57.9v17.7l2.5 2.6h27.9l2.6-2.6v-17.7M214.6 57.9v66l-2.5 2.5h-35.6l-2.5-2.5v-20.3M247.6 57.9v15.2l-2.5 2.5h-28l-2.5 2.6" fill="none" stroke="#000080" stroke-width=".76"/>
<g fill="none" stroke="#008000" stroke-width=".21">
<path d="M34.3 47.7v81.3M72.4 47.7v40.6M72.4 57.9h2.6M82.5 57.9h2.6M85.1 55.3v88.9M95.2 55.3v2.6h7.7M95.3 52.2h.8l.3-.3v-.5l-.3-.3h-.8v1.6M95.9 52.2l.5 .5M97 52.2h1.1v-.3l-.3-.3h-.6l-.2 .3v.5l.2 .3h.6M99.7 51.6h-.8l-.3 .3 .3 .3h.5l.3 .2-.3 .3h-.8M100.2 52.2h1.1v-.3l-.3-.3h-.5l-.3 .3v.5l.3 .3h.5M101.9 51.6h.5"/>
<path d="M102.2 51.4v1l.2 .3M163.8 57.9h7.6l2.6 2.5M194.3 50.2v7.7M209.5 50.2v38.1h-5.1M227.3 50.2v7.7M234.9 50.2h-48.2v7.7M234.9 47.7v10.2M92.7 73.1h10.2M92.7 78.2h10.2M163.8 60.4h7.6l2.6 2.5 2.5-2.5h10.2M163.8 62.9h7.6l2.6 2.6 2.5-2.6h10.2M163.8 65.5h7.6l2.6 2.5 2.5-2.5h10.2"/>
<path d="M163.8 68h7.6l2.6 2.5M163.8 70.5h7.6l2.6 2.6M186.7 68v5.1h48.2M194.3 68v5.1M194.3 60.4h10.1l2.6 2.5M194.3 62.9h10.1l2.6 2.6M194.3 65.5h10.1l2.6 2.5M227.3 68v5.1M227.3 60.4h-10.2l-2.5 2.5M227.3 62.9h-10.2l-2.5 2.6M227.3 65.5h-10.2l-2.5 2.5M234.9 68v10.2"/>
<path d="M234.9 60.4h10.2l2.5 2.5M234.9 62.9h10.2l2.5 2.6M234.9 65.5h10.2l2.5 2.5M72.4 85.8h30.5M100.3 85.8v10.1h2.6M100.3 93.4h2.6M163.8 90.9h15.3v40.6h-61M163.8 85.8h17.8v48.2h-63.5M163.8 88.3h20.3M163.8 93.4h10.2M163.8 95.9h10.2M163.8 98.5h22.9"/>
<path d="M163.8 80.7h10.2M163.8 83.2h10.2M191.8 88.3h2.5M34.3 113.7h15.3v5.1M39.4 113.7v5.1M72.4 106.1v2.5h30.5M100.3 108.6v5.1h2.6M163.8 108.6h7.6l2.6 2.6M163.8 113.7h7.6l2.6 2.6M163.8 106.1h7.6l2.6 2.5M163.8 103.6h7.6l2.6 2.5M163.8 111.2h7.6l2.6 2.5"/>
<path d="M163.8 116.3h7.6l2.6 2.5M186.7 101v43.2M192.6 101.4h.5M193.7 100.6h-1.1v1.6h1.1M194.2 102.2v-1.1h.9l.2 .3v.8M196.2 101.1h.5l.3 .3v.8h-.8l-.3-.2 .3-.3h.8M197.5 100.6v1.6h.8l.3-.2v-.6l-.3-.3h-.8M199.1 100.6h.3v1.6M199.1 102.2h.6M200.2 101.7h1.1v-.3l-.3-.3h-.5l-.3 .3v.6l.3 .2h.5M203.5 100.6v1.6h.8l.3-.2v-.6l-.3-.3h-.8M205.1 101.4l.3-.3h.6l.2 .3v.6l-.2 .2h-.6l-.3-.2z"/>
<path d="M206.8 101.4l.3-.3h.5l.3 .3v.6l-.3 .2h-.5l-.3-.2zM208.4 101.1h.6M208.7 100.9v1.1l.3 .2M211.2 100.6h.2v1.6M211.2 102.2h.5M212.2 101.4l.3-.3h.6l.2 .3v.6l-.2 .2h-.6l-.3-.2zM214.1 101.1h.6l.3 .3v.8h-.9l-.2-.2 .2-.3h.9M216.6 100.6v1.6h-.8l-.3-.2v-.6l.3-.3h.8M217.1 101.7h1.1v-.3l-.2-.3h-.6l-.3 .3v.6l.3 .2h.6M218.8 101.1v1.1M219.6 101.1h-.3l-.5 .6M227.3 116.3h15.2"/>
<path d="M227.3 118.8h15.2M242.5 113.7h-5v-7.6h15.2v7.6h-2.5M250.2 116.3h15.2M250.2 118.8h15.2M34.3 136.6h5.1M34.3 131.5h73.6M34.3 134h73.6M39.4 126.4v17.8M49.6 129v7.6M57.2 134v2.6M242.5 123.9h-5v5.1h15.2M250.2 123.9h2.5v7.6"/>
<path d="M49.6 141.7v2.5M57.2 141.7v2.5"/>
</g>
<g fill="#008000" stroke="#008000" stroke-width=".21">
<circle cx="39.4" cy="136.6" r=".51"/>
<circle cx="85.1" cy="78.2" r=".51"/>
<circle cx="85.1" cy="73.1" r=".51"/>
<circle cx="85.1" cy="57.9" r=".51"/>
<circle cx="85.1" cy="108.6" r=".51"/>
<circle cx="100.3" cy="108.6" r=".51"/>
<circle cx="227.3" cy="73.1" r=".51"/>
<circle cx="194.3" cy="73.1" r=".51"/>
<circle cx="234.9" cy="73.1" r=".51"/>
<circle cx="252.7" cy="129" r=".51"/>
<circle cx="95.2" cy="78.2" r=".51"/>
<circle cx="95.2" cy="73.1" r=".51"/>
<circle cx="95.2" cy="57.9" r=".51"/>
<circle cx="49.6" cy="131.5" r=".51"/>
<circle cx="67.3" cy="134" r=".51"/>
<circle cx="57.2" cy="134" r=".51"/>
<circle cx="194.3" cy="50.2" r=".51"/>
<circle cx="227.3" cy="50.2" r=".51"/>
<circle cx="234.9" cy="50.2" r=".51"/>
<circle cx="209.5" cy="50.2" r=".51"/>
<circle cx="34.3" cy="113.7" r=".51"/>
<circle cx="39.4" cy="113.7" r=".51"/>
<circle cx="100.3" cy="85.8" r=".51"/>
<circle cx="100.3" cy="93.4" r=".51"/>
<circle cx="72.4" cy="85.8" r=".51"/>
<circle cx="72.4" cy="57.9" r=".51"/>
<circle cx="252.7" cy="106.1" r=".51"/>
</g>
<g font-size="2.1" fill="#808080">
<text x="86.1" y="55">3</text>
<text x="86.1" y="57.5">4</text>
<text x="93.1" y="55">1</text>
<text x="93.1" y="57.5">2</text>
<text x="104.4" y="57.5">1</text>
<text x="110.3" y="58.6">PC6(/RESET/PCINT14)</text>
<text x="136.9" y="58.6">PC0(ADC0/PCINT8)</text>
<text x="161.1" y="57.5">23</text>
<text x="185.7" y="57.5">1</text>
<text x="194.1" y="57.5">2</text>
<text x="226.3" y="57.5">1</text>
<text x="234.7" y="57.5">2</text>
<text x="135.8" y="63.7">PC2(ADC2/PCINT10)</text>
<text x="136.9" y="61.2">PC1(ADC1/PCINT9)</text>
<text x="161.1" y="65.1">26</text>
<text x="161.1" y="62.6">25</text>
<text x="161.1" y="60">24</text>
<text x="185.7" y="60">3</text>
<text x="185.7" y="62.6">5</text>
<text x="185.7" y="65.1">7</text>
<text x="194.1" y="60">4</text>
<text x="194.1" y="62.6">6</text>
<text x="194.1" y="65.1">8</text>
<text x="226.3" y="60">3</text>
<text x="226.3" y="62.6">5</text>
<text x="226.3" y="65.1">7</text>
<text x="234.7" y="60">4</text>
<text x="234.7" y="62.6">6</text>
<text x="234.7" y="65.1">8</text>
<text x="130.8" y="68.8">PC4(ADC4/SDA/PCINT12)</text>
<text x="131.6" y="71.3">PC5(ADC5/SCLPCINT13)</text>
<text x="135.8" y="66.2">PC3(ADC3/PCINT11)</text>
<text x="161.1" y="70.2">28</text>
<text x="161.1" y="67.7">27</text>
<text x="185.7" y="67.7">9</text>
<text x="194.1" y="67.7">10</text>
<text x="226.3" y="67.7">9</text>
<text x="234.7" y="67.7">10</text>
<text x="103.2" y="77.8">10</text>
<text x="104.4" y="72.7">9</text>
<text x="110.3" y="73.9">PB6(XTAL1/TOSC1/PCINT6)</text>
<text x="110.3" y="78.9">PB7(XTAL2/TOSC2/PCINT7)</text>
<text x="136.9" y="81.5">PD0(RXD/PCINT16)</text>
<text x="161.1" y="82.9">3</text>
<text x="161.1" y="80.4">2</text>
<text x="104.4" y="85.4">7</text>
<text x="110.3" y="86.6">VCC</text>
<text x="130.4" y="89.1">PD3(INT1/OC2B/PCINT19)</text>
<text x="136.8" y="86.6">PD2(INT0/PCINT18)</text>
<text x="137.2" y="84">PD1(TXD/PCINT17)</text>
<text x="161.1" y="88">5</text>
<text x="161.1" y="85.4">4</text>
<text x="103.2" y="95.6">21</text>
<text x="103.2" y="93.1">20</text>
<text x="110.3" y="94.2">AVCC</text>
<text x="132.5" y="94.2">PD5(T1/OC0B/PCINT21)</text>
<text x="134" y="91.6">PD4(T0/XCK/PCINT20)</text>
<text x="161.1" y="95.6">12</text>
<text x="161.1" y="93.1">11</text>
<text x="161.1" y="90.5">6</text>
<text x="110.3" y="96.7">AREF</text>
<text x="130.3" y="96.7">PD6(AIN0/OC0A/PCINT22)</text>
<text x="136.7" y="99.3">PD7(AIN1/PCINT23)</text>
<text x="161.1" y="98.1">13</text>
<text x="185.7" y="98.1">1</text>
<text x="185.7" y="100.7">2</text>
<text x="131.6" y="104.3">PB0(ICP1/CLKO/PCINT0)</text>
<text x="136.9" y="106.9">PB1(OC1A/PCINT1)</text>
<text x="161.1" y="105.8">15</text>
<text x="161.1" y="103.2">14</text>
<text x="103.2" y="108.3">22</text>
<text x="104.4" y="113.4">8</text>
<text x="110.3" y="109.4">AGND</text>
<text x="130.9" y="112">PB3(MOSI/OC2A/PCINT3)</text>
<text x="133.5" y="109.4">PB2(SS/OC1B/PCINT2)</text>
<text x="161.1" y="113.4">18</text>
<text x="161.1" y="110.8">17</text>
<text x="161.1" y="108.3">16</text>
<text x="241.6" y="113.4">1</text>
<text x="250" y="113.4">2</text>
<text x="110.3" y="114.5">GND</text>
<text x="137.3" y="114.5">PB4(MISO/PCINT4)</text>
<text x="138.4" y="117">PB5(SCK/PCINT5)</text>
<text x="161.1" y="115.9">19</text>
<text x="241.6" y="115.9">3</text>
<text x="241.6" y="118.5">5</text>
<text x="250" y="115.9">4</text>
<text x="250" y="118.5">6</text>
<text x="241.6" y="121">7</text>
<text x="241.6" y="123.5">9</text>
<text x="250" y="121">8</text>
<text x="250" y="123.5">10</text>
<text x="22.4" y="129.7">VCC</text>
<text x="31.6" y="131.1">2</text>
<text x="31.6" y="128.6">1</text>
<text x="22.1" y="137.3">GND</text>
<text x="24.1" y="134.8">D+</text>
<text x="24.6" y="132.3">D-</text>
<text x="31.6" y="136.2">4</text>
<text x="31.6" y="133.7">3</text>
</g>
</svg>
